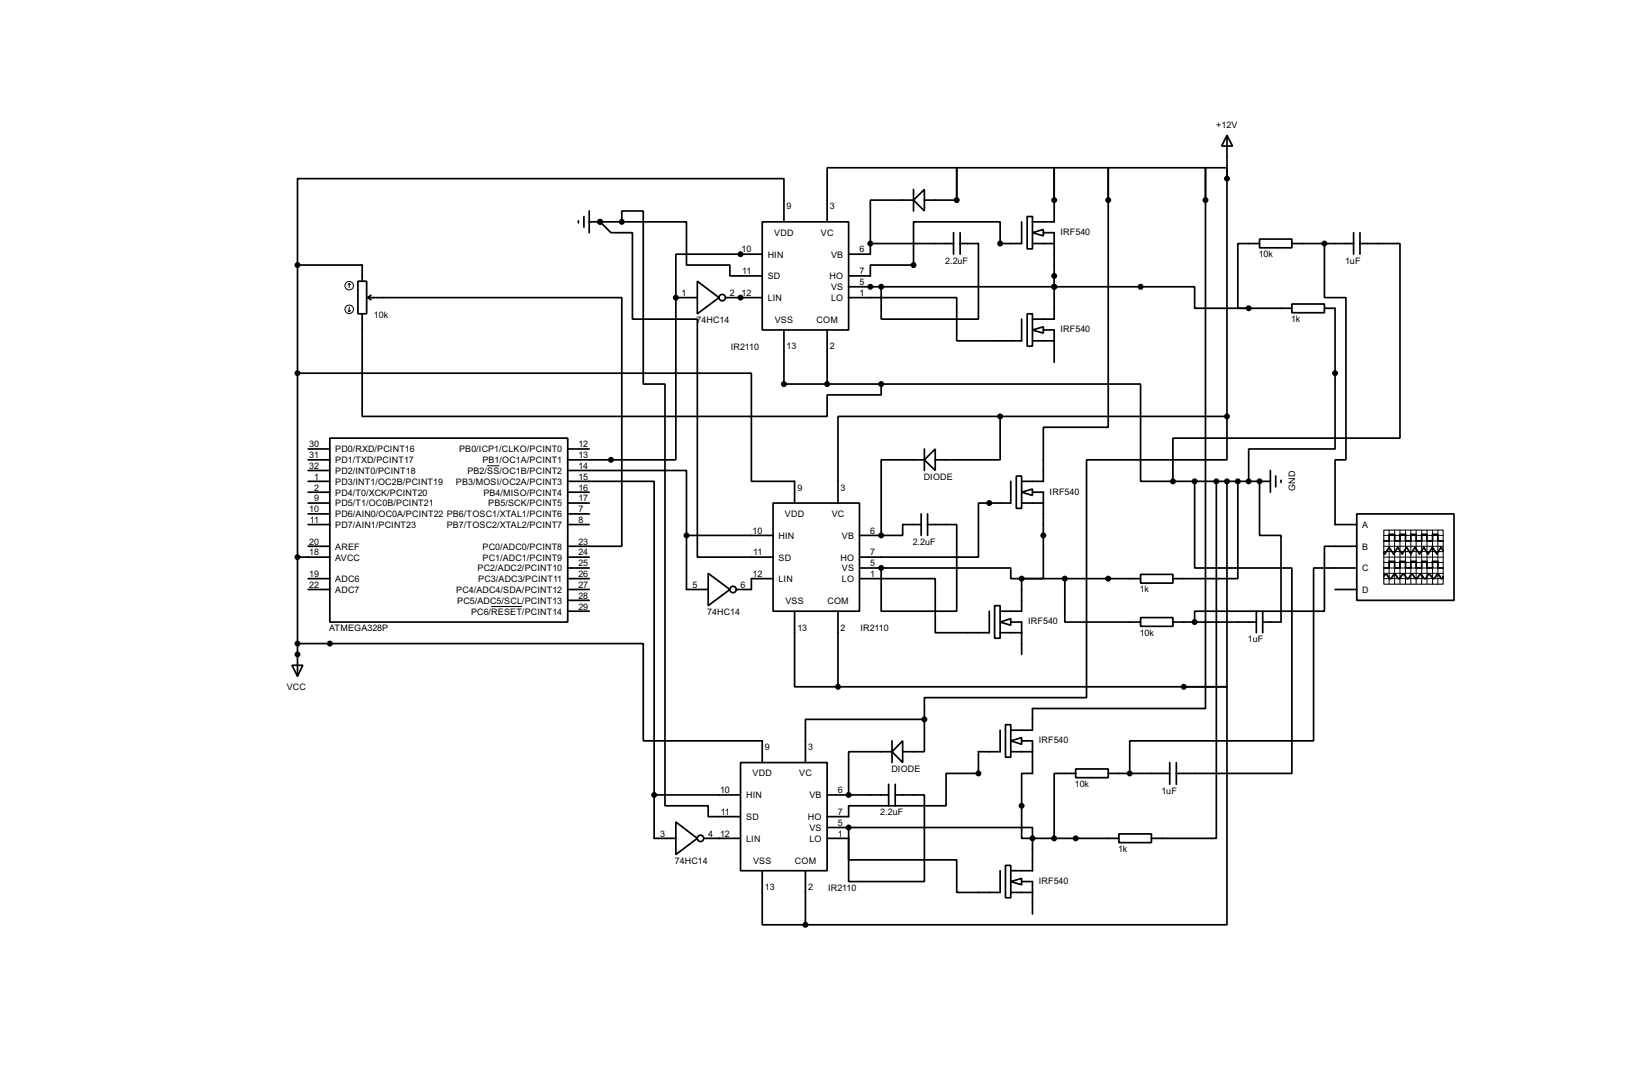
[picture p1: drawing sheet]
<svg xmlns="http://www.w3.org/2000/svg" width="383mm" height="256mm" viewBox="0 0 383 256" stroke-linecap="round" stroke-linejoin="round" font-family="sans-serif">
<g fill="none" stroke="#000" stroke-width=".4">
<path d="M288.3 31.8l1.3 2.5h-2.5zM288.3 31.8v66M135.9 51.9v.5M137.2 50.9v2.5M138.5 52.1h7.6M138.5 49.6v5.1M141 52.1l2.6 2.6h5v20.3h15.3v55.9h17.8M146.1 52.1h15.2v10.2h10.2v2.5h7.6M146.1 52.1v-2.5h5.1v40.6h5.1v99.1h10.1v2.5h7.6M179.1 52.1h20.3v25.4h-20.3zM179.1 59.7h-20.3v10.2M184.2 52.1v-10.1h-114.3v20.3"/>
<path d="M204.5 57.2h19.6M204.5 57.2v2.5h-5.1M214.7 47l2.5-2.5v5.1zM214.7 47h-10.2v10.2M214.7 44.5v5.1M217.2 47h7.6M224.1 54.7v5M224.8 47v-7.6h-30.4v12.7M224.8 47v-7.6h22.9v7.6M225.6 57.2h4.3v17.8h-22.8v-7.6M225.6 54.7v5M240.1 52.1v5.1h-5.1v-5.1h-20.3v10.2h-10.2v2.5h-5.1"/>
<path d="M241.4 50.9h1.2v7.6h-1.2zM242.6 54.7l2.6-.8v1.5zM242.6 57.2h5.1M245.2 54.7h2.5v20.3h-5.1M247.7 47v-7.6h12.7v7.6M247.7 47v5.1h-5.1M260.4 47v53.4h-15.2v12.7h-5.1M260.4 47v-7.6h22.9v7.6M283.3 47v119.4h-40.7v5.1h-5.1M288.3 42v-2.6h-5v7.6M296 56.2h7.6v2h-7.6zM296 57.2h-5.1v15.2h2.5"/>
<path d="M303.6 57.2h14.5M311.2 57.2v12.7h5.1v38.1h-2.6v15.2h5.1M318.1 54.7v5M319.6 57.2h9.4v45.7h-53.4v10.2M319.6 54.7v5M69.9 62.3v96.5M69.9 62.3h15.2v3.8M84.1 66.1h2.1v7.6h-2.1zM85.1 73.7v24.1h109.3v-5h12.7v-2.6M86.4 69.9h59.7v58.4h-12.7M86.4 69.9l.8 .5M87.2 69.4l-.8 .5"/>
<path d="M158.8 69.9v38.1h-25.4M158.8 69.9h5.1M163.9 66.1l5.1 3.8-5.1 3.8zM170.5 69.9h8.6M184.2 77.5v12.7h22.9M194.4 77.5v12.7M199.4 69.9h25.4v10.2h15.3v-5.1M199.4 67.4h81.3v5h12.7M241.4 73.7h1.2v7.6h-1.2zM242.6 77.5l2.6-.7v1.5zM245.2 77.5h2.5v7.6M293.4 72.4h10.2"/>
<path d="M303.6 71.4h7.6v2.1h-7.6zM311.2 72.4h2.5v33.1h-20.3v7.6M69.9 87.7h106.7v25.4h10.1v5.1M207.1 90.2h60.9v22.9h7.6M235 97.8h-38.1v20.4M235 97.8v10.2h-15.2M235 97.8h53.3M242.6 80.1h5.1M288.3 97.8v10.2h-33v55.9h-38.1v5.1M72.4 108h5.1M72.4 113.1h5.1M72.4 105.5h5.1"/>
<path d="M72.4 110.5h5.1M72.4 118.2h5.1M72.4 115.6h5.1M77.5 102.9h55.9v43.2h-55.9zM133.4 113.1h20.3v73.6M133.4 110.5h27.9v15.3M133.4 105.5h5.1M133.4 118.2h5.1M133.4 115.6h5.1M181.7 118.2h20.3v25.4h-20.3zM217.2 108h-10.1v17.8M217.2 105.5v5"/>
<path d="M219.8 105.5v5l-2.6-2.5zM237.5 113.1v5.1h-7.6v12.7h-27.9M238.8 111.8h1.3v7.6h-1.3zM240.1 115.6l2.5-.7v1.5zM240.1 118.2h5.1M242.6 115.6h2.6v20.3h-5.1M275.6 113.1h22.9M280.7 113.1v20.3h22.9v48.3h-27.2M285.8 113.1v83.8h-15.2M288.3 113.1v48.2h-10.1M290.9 113.1v22.8h-15.3M296 113.1v12.7h5v20.3h-4.3"/>
<path d="M298.5 110.5v5.1M299.8 111.8v2.6M301 112.8v.5M69.9 130.9h7.6M72.4 135.9h5.1M72.4 120.7h5.1M72.4 123.2h5.1M72.4 138.5h5.1M72.4 128.3h5.1M133.4 130.9h5.1M133.4 135.9h5.1M133.4 120.7h5.1"/>
<path d="M133.4 123.2h5.1M133.4 138.5h5.1M133.4 133.4h5.1M161.3 125.8h20.4M161.3 125.8v12.7h5.1M166.4 134.7l5.1 3.8-5.1 3.8zM181.7 135.9h-5.1v2.6h-3.6M202 135.9h17.8v12.7h12.7v-5M202 125.8h5.1M202 133.4h5.1M207.1 133.4h30.4v2.5h2.6M216.5 123.2h-4.4v2.6h-5"/>
<path d="M216.5 120.7v5.1M218 123.2h6.8v20.4h-17.7v-10.2M218 120.7v5.1M240.1 135.9v7.7h-5.1M240.1 135.9h27.9M250.2 135.9v10.2h17.8M268 134.9h7.6v2.1h-7.6zM313.7 138.5h5.1M318.8 120.7h22.9v20.3h-22.9zM318.8 128.3h-7.6v15.3h-30.5v2.5M318.8 133.4h-10.1v40.6h-43.2v7.7M325.2 135.4l.5-.5 .7 .9a.6 .6 0 0 0 .9-.5l.4-.4 1 1 .8-.9a.6 .6 0 0 1 .8 .5l.5 .4 .4-.4a.58 .58 0 0 1 .6-.6 .58 .58 0 0 1 .5 .6l.2 .3a.6 .6 0 0 0 .9-.5l.4-.4 .4 .4a.58 .58 0 0 0 .6 .6 .58 .58 0 0 0 .6-.6l.2-.3a.6 .6 0 0 1 .8 .5l.5 .4 .4-.4a.58 .58 0 0 1 .6-.6 .58 .58 0 0 1 .5 .6l.5 .4 .2-.5"/>
<path d="M325.2 133.4h1.2v-1.5h1.3v1.5h1.3v-1.5h1.3v1.5h1.2v-1.5h1.3v1.5h1.3v-1.5h1.2v1.5h1.3v-1.5h1.3v1.5h1.2M325.2 127.1h1.2v-1.6h1.3v1.6h1.3v-1.6h1.3v1.6h1.2v-1.6h1.3v1.6h1.3v-1.6h1.2v1.6h1.3v-1.6h1.3v1.6h1.2M339.1 129.3l-.5-.7-1 1.5-1-1.5-1 1.5-1-1.5-1 1.5-1.1-1.5-1 1.5-1-1.5-1 1.5-1-1.5-1 1.5-1.1-1.5-1 1.5-.2-.3M68.6 156.3h2.6l-1.3 2.5zM69.9 151.2h81.3v22.8h27.9v5.1M133.4 143.6h5.1M133.4 141h5.1M186.7 143.6v17.7h10.2M196.9 143.6v17.7M233.7 142.3h1.3v7.6h-1.3zM235 146.1l2.5-.8v1.6zM235 148.6h5.1"/>
<path d="M237.5 146.1h2.6v7.6M268 145.1h7.6v2h-7.6zM275.6 146.1h19.6M295.2 143.6v5M296.7 143.6v5M174 179.1h20.4v25.4h-20.4zM196.9 161.3h81.3M209.6 176.6h-10.2v10.1M209.6 174v5.1M212.1 174v5.1l-2.5-2.5zM217.2 169h-27.9v10.1M217.2 169v7.6h-5.1"/>
<path d="M235 171.5v5.1h-5.1v5.1h-7.6v7.6h-22.9v2.5h-5M236.3 170.2h1.2v7.7h-1.2zM237.5 174l2.6-.7v1.5zM237.5 176.6h5.1M240.1 174h2.5v7.7h-2.5v15.2h2.5M274.9 179.1v5.1M276.4 179.1v5.1M278.2 161.3h10.1v55.9h-99M153.7 186.7h20.3M153.7 186.7v10.2h5.1M158.8 193.1l5.1 3.8-5.1 3.8zM165.4 196.9h8.6"/>
<path d="M194.4 196.9h5v5.1h25.4v7.6h10.2v-5.1M194.4 186.7h14.4M194.4 194.4h5M199.4 194.4h43.2v2.5M208.8 184.2v5.1M210.4 186.7h6.8v20.4h-17.8v-12.7M210.4 184.2v5.1M242.6 196.9v7.6h-5.1M242.6 196.9h20.3M252.8 180.6h7.6v2.1h-7.6zM252.8 181.7h-5.1v15.2M260.4 181.7h14.5"/>
<path d="M262.9 195.9h7.7v2h-7.7zM179.1 204.5v12.7h10.2M189.3 204.5v12.7M236.3 203.3h1.2v7.6h-1.2zM237.5 207.1l2.6-.8v1.5zM237.5 209.6h5.1M240.1 207.1h2.5v7.6"/>
<circle cx="169.7" cy="69.9" r=".75"/>
<circle cx="172.2" cy="138.5" r=".75"/>
<circle cx="164.6" cy="196.9" r=".75"/>
</g>
<g fill="#000">
<circle cx="141" cy="52.1" r=".2"/>
<circle cx="174" cy="59.7" r=".2"/>
<circle cx="235" cy="57.2" r=".2"/>
<circle cx="247.7" cy="47" r=".2"/>
<circle cx="158.8" cy="69.9" r=".2"/>
<circle cx="174" cy="69.9" r=".2"/>
<circle cx="204.5" cy="67.4" r=".2"/>
<circle cx="247.7" cy="67.4" r=".2"/>
<circle cx="232.5" cy="118.2" r=".2"/>
<circle cx="296" cy="113.1" r=".2"/>
<circle cx="207.1" cy="125.8" r=".2"/>
<circle cx="207.1" cy="133.4" r=".2"/>
<circle cx="69.9" cy="153.7" r=".2"/>
<circle cx="169" cy="196.9" r=".2"/>
<circle cx="199.4" cy="194.4" r=".2"/>
<circle cx="199.4" cy="186.7" r=".2"/>
</g>
<g fill="none" stroke="#000" stroke-width=".23">
<path d="M81.8 73l.3 .2M82.1 66.6l-.3 .3M82.1 66.6l.3 .3M82.1 66.6v1M82.1 72.2v1M82.4 73l-.3 .2M114.5 109.4h2.9M325.2 128.3h13.9M325.2 125.8h13.9M325.2 127.1h13.9M325.2 129.6h13.9M325.2 132.1h13.9"/>
<path d="M325.2 133.4h13.9M325.2 134.7h13.9M325.2 135.9h13.9M325.2 130.9h13.9M326.4 124.5v12.7M327.7 124.5v12.7M329 124.5v12.7M330.3 124.5v12.7M331.5 124.5v12.7M332.8 124.5v12.7M334.1 124.5v12.7M335.3 124.5v12.7"/>
<path d="M336.6 124.5v12.7M337.9 124.5v12.7M115.4 142.5h7.3"/>
<circle cx="82" cy="67.1" r="1"/>
<circle cx="82" cy="72.7" r="1"/>
</g>
<g fill="#000" stroke="#000" stroke-width=".4">
<circle cx="141" cy="52.1" r=".5"/>
<circle cx="146.1" cy="52.1" r=".5"/>
<circle cx="174" cy="59.7" r=".5"/>
<circle cx="204.5" cy="57.2" r=".5"/>
<circle cx="224.8" cy="47" r=".5"/>
<circle cx="235" cy="57.2" r=".5"/>
<circle cx="247.7" cy="47" r=".5"/>
<circle cx="260.4" cy="47" r=".5"/>
<circle cx="283.2" cy="47" r=".5"/>
<circle cx="288.3" cy="42" r=".5"/>
<circle cx="311.2" cy="57.2" r=".5"/>
<circle cx="69.9" cy="62.3" r=".5"/>
<circle cx="158.8" cy="69.9" r=".5"/>
<circle cx="174" cy="69.9" r=".5"/>
<circle cx="204.5" cy="67.4" r=".5"/>
<circle cx="207" cy="67.4" r=".5"/>
<circle cx="214.6" cy="62.3" r=".5"/>
<circle cx="247.7" cy="67.4" r=".5"/>
<circle cx="247.7" cy="64.8" r=".5"/>
<circle cx="268" cy="67.4" r=".5"/>
<circle cx="293.4" cy="72.4" r=".5"/>
<circle cx="69.9" cy="87.7" r=".5"/>
<circle cx="184.2" cy="90.2" r=".5"/>
<circle cx="194.3" cy="90.2" r=".5"/>
<circle cx="207" cy="90.2" r=".5"/>
<circle cx="235" cy="97.8" r=".5"/>
<circle cx="288.3" cy="97.8" r=".5"/>
<circle cx="313.7" cy="87.7" r=".5"/>
<circle cx="143.5" cy="108" r=".5"/>
<circle cx="232.4" cy="118.2" r=".5"/>
<circle cx="275.6" cy="113.1" r=".5"/>
<circle cx="280.7" cy="113.1" r=".5"/>
<circle cx="285.8" cy="113.1" r=".5"/>
<circle cx="288.3" cy="113.1" r=".5"/>
<circle cx="290.8" cy="113.1" r=".5"/>
<circle cx="293.4" cy="113.1" r=".5"/>
<circle cx="295.9" cy="113.1" r=".5"/>
<circle cx="69.9" cy="130.9" r=".5"/>
<circle cx="161.3" cy="125.8" r=".5"/>
<circle cx="207" cy="125.8" r=".5"/>
<circle cx="207" cy="133.4" r=".5"/>
<circle cx="240" cy="135.9" r=".5"/>
<circle cx="245.1" cy="125.8" r=".5"/>
<circle cx="250.2" cy="135.9" r=".5"/>
<circle cx="260.4" cy="135.9" r=".5"/>
<circle cx="69.9" cy="151.2" r=".5"/>
<circle cx="69.9" cy="153.7" r=".5"/>
<circle cx="77.5" cy="151.2" r=".5"/>
<circle cx="280.7" cy="146.1" r=".5"/>
<circle cx="196.9" cy="161.3" r=".5"/>
<circle cx="217.2" cy="169" r=".5"/>
<circle cx="278.1" cy="161.3" r=".5"/>
<circle cx="153.7" cy="186.7" r=".5"/>
<circle cx="199.4" cy="186.7" r=".5"/>
<circle cx="199.4" cy="194.4" r=".5"/>
<circle cx="229.9" cy="181.7" r=".5"/>
<circle cx="240" cy="189.3" r=".5"/>
<circle cx="242.6" cy="196.9" r=".5"/>
<circle cx="247.7" cy="196.9" r=".5"/>
<circle cx="252.7" cy="196.9" r=".5"/>
<circle cx="265.4" cy="181.7" r=".5"/>
<circle cx="189.2" cy="217.2" r=".5"/>
</g>
<path d="M325.2 124.5h13.9v12.7h-13.9z" fill="none" stroke="#000" stroke-width=".25"/>
<g font-size="2.4">
<text x="285.8" y="30">+12V</text>
<text x="184.8" y="49.2">9</text>
<text x="195" y="49.2">3</text>
<text x="174.3" y="59.3">10</text>
<text x="181.9" y="55.4">VDD</text>
<text x="192.9" y="55.4">VC</text>
<text x="202" y="59.3">6</text>
<text x="249.2" y="55.1">IRF540</text>
<text x="174.4" y="64.4">11</text>
<text x="180.4" y="60.5">HIN</text>
<text x="180.4" y="65.6">SD</text>
<text x="194.9" y="65.6">HO</text>
<text x="195.3" y="60.5">VB</text>
<text x="202" y="64.4">7</text>
<text x="222.1" y="61.9">2.2uF</text>
<text x="295.8" y="60.4">10k</text>
<text x="316.1" y="61.9">1uF</text>
<text x="160.2" y="69.5">1</text>
<text x="171.5" y="69.5">2</text>
<text x="174.3" y="69.5">12</text>
<text x="180.4" y="70.7">LIN</text>
<text x="195.3" y="68.1">VS</text>
<text x="195.3" y="70.7">LO</text>
<text x="202" y="67">5</text>
<text x="202" y="69.5">1</text>
<text x="87.9" y="74.6">10k</text>
<text x="163.7" y="75.9">74HC14</text>
<text x="182" y="75.8">VSS</text>
<text x="191.9" y="75.8">COM</text>
<text x="303.4" y="75.6">1k</text>
<text x="171.7" y="82.2">IR2110</text>
<text x="184.8" y="82.1">13</text>
<text x="195" y="82.1">2</text>
<text x="249.2" y="78.1">IRF540</text>
<text x="72.7" y="107.6">31</text>
<text x="72.7" y="105.1">30</text>
<text x="78.8" y="106.3">PD0/RXD/PCINT16</text>
<text x="107.9" y="106.3">PB0/ICP1/CLKO/PCINT0</text>
<text x="135.9" y="105.1">12</text>
<text x="135.9" y="107.6">13</text>
<text x="72.7" y="110.1">32</text>
<text x="73.8" y="112.7">1</text>
<text x="78.8" y="113.9">PD3/INT1/OC2B/PCINT19</text>
<text x="78.8" y="111.3">PD2/INT0/PCINT18</text>
<text x="78.8" y="108.8">PD1/TXD/PCINT17</text>
<text x="107.1" y="113.9">PB3/MOSI/OC2A/PCINT3</text>
<text x="109.8" y="111.3">PB2/SS/OC1B/PCINT2</text>
<text x="113.3" y="108.8">PB1/OC1A/PCINT1</text>
<text x="135.9" y="112.7">15</text>
<text x="135.9" y="110.1">14</text>
<text x="217" y="112.7">DIODE</text>
<text x="73.8" y="117.8">9</text>
<text x="73.8" y="115.2">2</text>
<text x="78.8" y="119">PD5/T1/OC0B/PCINT21</text>
<text x="78.8" y="116.4">PD4/T0/XCK/PCINT20</text>
<text x="113.6" y="116.4">PB4/MISO/PCINT4</text>
<text x="114.7" y="119">PB5/SCK/PCINT5</text>
<text x="135.9" y="115.2">16</text>
<text x="135.9" y="117.8">17</text>
<text x="187.3" y="115.2">9</text>
<text x="197.5" y="115.2">3</text>
<text x="246.6" y="116.2">IRF540</text>
<text x="304.4" y="115.3" transform="rotate(-90 304.4 115.3)">GND</text>
<text x="72.7" y="120.3">10</text>
<text x="72.8" y="122.8">11</text>
<text x="78.8" y="121.5">PD6/AIN0/OC0A/PCINT22 PB6/TOSC1/XTAL1/PCINT6</text>
<text x="78.8" y="124">PD7/AIN1/PCINT23</text>
<text x="105" y="124">PB7/TOSC2/XTAL2/PCINT7</text>
<text x="135.9" y="122.8">8</text>
<text x="135.9" y="120.3">7</text>
<text x="176.8" y="125.4">10</text>
<text x="184.4" y="121.4">VDD</text>
<text x="195.4" y="121.4">VC</text>
<text x="204.5" y="125.4">6</text>
<text x="320.1" y="124">A</text>
<text x="72.7" y="130.5">18</text>
<text x="72.7" y="127.9">20</text>
<text x="78.8" y="131.7">AVCC</text>
<text x="78.8" y="129.1">AREF</text>
<text x="113.4" y="131.7">PC1/ADC1/PCINT9</text>
<text x="113.4" y="129.1">PC0/ADC0/PCINT8</text>
<text x="135.9" y="130.5">24</text>
<text x="135.9" y="127.9">23</text>
<text x="177" y="130.5">11</text>
<text x="182.9" y="126.6">HIN</text>
<text x="182.9" y="131.7">SD</text>
<text x="197.5" y="131.7">HO</text>
<text x="197.8" y="126.6">VB</text>
<text x="204.5" y="130.5">7</text>
<text x="214.5" y="128">2.2uF</text>
<text x="320.1" y="129.1">B</text>
<text x="72.7" y="135.5">19</text>
<text x="78.8" y="136.7">ADC6</text>
<text x="112.2" y="134.2">PC2/ADC2/PCINT10</text>
<text x="112.4" y="136.7">PC3/ADC3/PCINT11</text>
<text x="135.9" y="135.5">26</text>
<text x="135.9" y="133">25</text>
<text x="176.8" y="135.5">12</text>
<text x="182.9" y="136.7">LIN</text>
<text x="197.8" y="134.2">VS</text>
<text x="197.8" y="136.7">LO</text>
<text x="204.5" y="133">5</text>
<text x="204.5" y="135.5">1</text>
<text x="320.1" y="134.2">C</text>
<text x="72.7" y="138.1">22</text>
<text x="78.8" y="139.3">ADC7</text>
<text x="107.2" y="139.3">PC4/ADC4/SDA/PCINT12</text>
<text x="107.4" y="141.8">PC5/ADC5/SCL/PCINT13</text>
<text x="135.9" y="143.2">29</text>
<text x="135.9" y="140.6">28</text>
<text x="135.9" y="138.1">27</text>
<text x="162.7" y="138.1">5</text>
<text x="174" y="138.1">6</text>
<text x="184.5" y="141.9">VSS</text>
<text x="194.4" y="141.9">COM</text>
<text x="267.8" y="139.2">1k</text>
<text x="320.1" y="139.3">D</text>
<text x="77.3" y="148.3">ATMEGA328P</text>
<text x="110.7" y="144.4">PC6/RESET/PCINT14</text>
<text x="166.2" y="144.5">74HC14</text>
<text x="187.3" y="148.1">13</text>
<text x="197.5" y="148.1">2</text>
<text x="202.2" y="148.3">IR2110</text>
<text x="241.6" y="146.6">IRF540</text>
<text x="267.8" y="149.3">10k</text>
<text x="293.2" y="150.8">1uF</text>
<text x="67.4" y="162.1">VCC</text>
<text x="179.8" y="176.2">9</text>
<text x="189.9" y="176.2">3</text>
<text x="244.1" y="174.6">IRF540</text>
<text x="176.8" y="182.4">VDD</text>
<text x="187.8" y="182.4">VC</text>
<text x="209.4" y="181.3">DIODE</text>
<text x="252.6" y="184.9">10k</text>
<text x="169.2" y="186.3">10</text>
<text x="169.4" y="191.4">11</text>
<text x="175.3" y="187.5">HIN</text>
<text x="190.2" y="187.5">VB</text>
<text x="196.9" y="186.3">6</text>
<text x="196.9" y="191.4">7</text>
<text x="206.9" y="191.5">2.2uF</text>
<text x="272.9" y="186.4">1uF</text>
<text x="155.1" y="196.5">3</text>
<text x="166.4" y="196.5">4</text>
<text x="169.2" y="196.5">12</text>
<text x="175.3" y="197.7">LIN</text>
<text x="175.3" y="192.6">SD</text>
<text x="189.8" y="192.6">HO</text>
<text x="190.2" y="195.2">VS</text>
<text x="190.2" y="197.7">LO</text>
<text x="196.9" y="194">5</text>
<text x="196.9" y="196.5">1</text>
<text x="158.6" y="202.9">74HC14</text>
<text x="176.9" y="202.8">VSS</text>
<text x="186.8" y="202.8">COM</text>
<text x="262.7" y="200.1">1k</text>
<text x="179.8" y="209.1">13</text>
<text x="189.9" y="209.1">2</text>
<text x="194.6" y="209.3">IR2110</text>
<text x="244.1" y="207.6">IRF540</text>
</g>
</svg>
